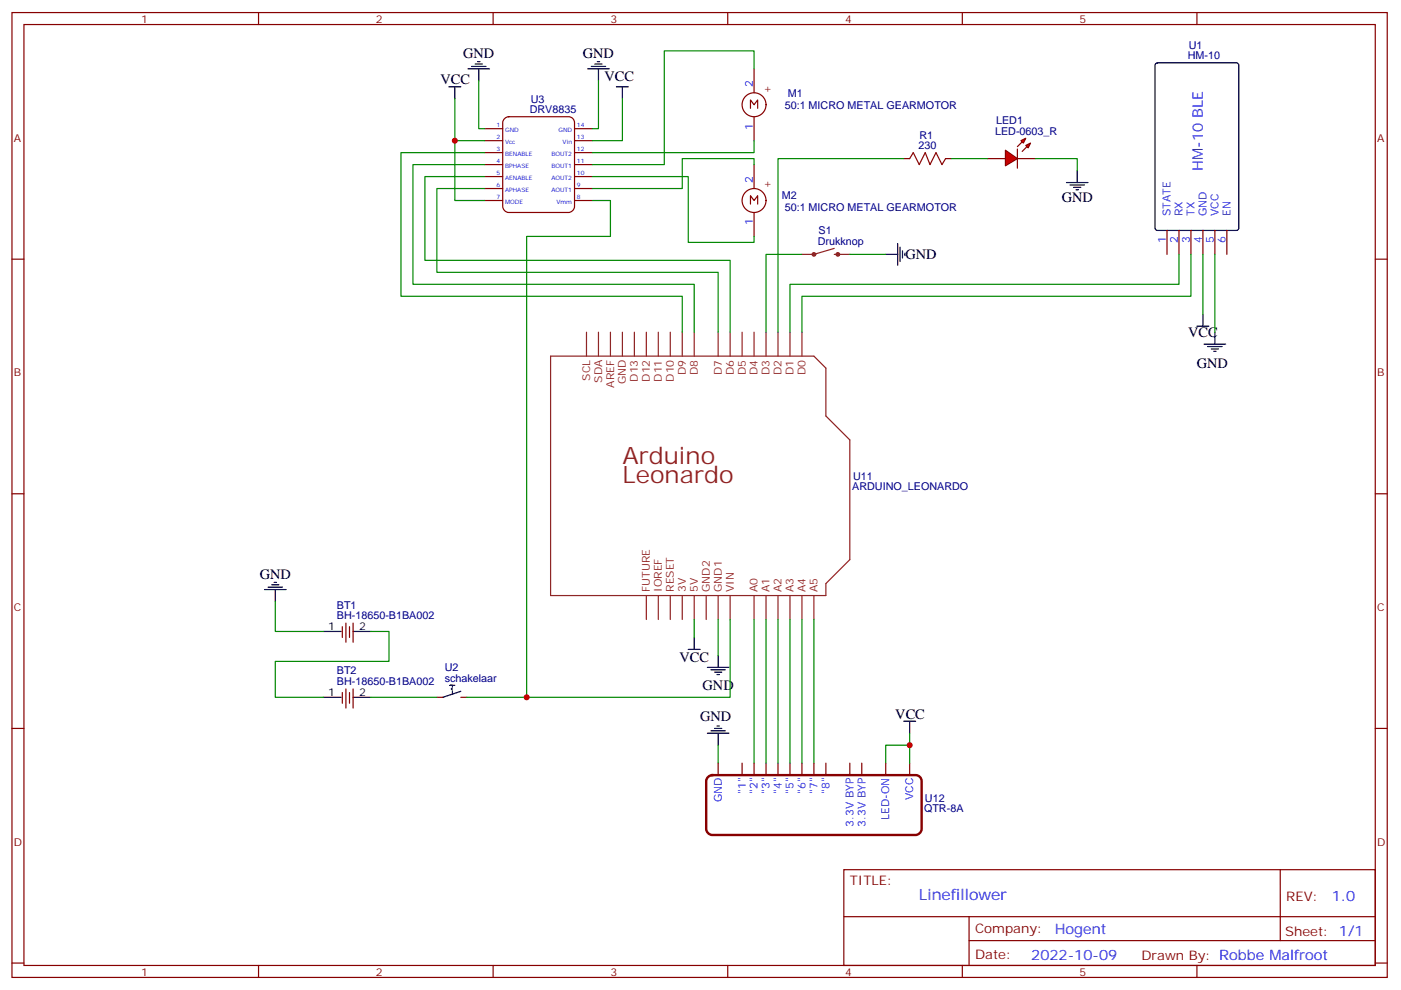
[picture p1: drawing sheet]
<svg xmlns="http://www.w3.org/2000/svg" width="413mm" height="292mm" viewBox="0 0 413 292" stroke-linecap="round" stroke-linejoin="round" font-family="sans-serif">
<g fill="none" stroke="#870000" stroke-width=".35">
<path d="M3.5 3.7h405.4v284.3h-405.4zM7.1 7.2h398.2v277.3h-398.2zM76.2 3.7v3.5M145.3 3.7v3.5M214.5 3.7v3.5M283.6 3.7v3.5M352.8 3.7v3.5M142.9 37.9h5.3M148.8 34.9l1.1-.5h17.7a1.76 1.76 0 0 1 1.7 1.8v24.7a1.89 1.89 0 0 1-1.7 1.7h-17.7a1.89 1.89 0 0 1-1.7-1.7v-24.7zM169.3 37.9h5.3M221.2 31.9v-2.4l1 1.4 1.1-1.4v2.4M222.2 20.3v7"/>
<path d="M222.2 34.4v7.1M142.9 41.5h5.3M142.9 45h5.3M142.9 48.5h5.3M142.9 52h5.3M142.9 55.6h5.3M142.9 59.1h5.3M169.3 41.5h5.3M169.3 45h5.3M169.3 48.5h5.3M169.3 52h5.3M169.3 55.6h5.3"/>
<path d="M169.3 59.1h5.3M222.2 48.5v7.1M266.3 46.7h1.8M278.7 46.7h1.8M3.5 76.4h3.6M221.2 60.1v-2.4l1 1.4 1.1-1.4v2.4M222.2 62.6v7.1M344 67.9v7.1M347.5 67.9v7.1M351 67.9v7.1M354.5 67.9v7.1M358.1 67.9v7.1"/>
<path d="M361.6 67.9v7.1M405.3 76.4h3.6M3.5 145.5h3.6M405.3 145.5h3.6M100.9 184.7v3.2M102 183.6v5.7M103 184.7v3.2M104.1 183.6v5.7M3.5 214.7h3.6M100.9 204.1v3.2M102 203v5.7M103 204.1v3.2"/>
<path d="M104.1 203v5.7M128.8 205.5h1.7M135.8 205.5h1.8M405.3 214.7h3.6M211.7 224.9v3.5M218.7 224.9v3.5M222.2 224.9v3.5M225.8 224.9v3.5M229.3 224.9v3.5M232.8 224.9v3.5M236.4 224.9v3.5M239.9 224.9v3.5"/>
<path d="M243.4 224.9v3.5M250.5 224.9v3.5M254 224.9v3.5M261.1 224.9v3.5M268.1 224.9v3.5M248.7 256.3h156.6v28.2h-156.6zM377.3 256.3v20.9M248.7 270.1h156.5M285.6 277.2h119.6M285.6 270.1v14.2M3.5 283.8h3.6M76.2 284.5v3.5"/>
<path d="M145.3 284.5v3.5M214.5 284.5v3.5M283.6 284.5v3.5M352.8 284.5v3.5M405.3 283.8h3.6"/>
<circle cx="222.2" cy="30.9" r="3.5"/>
<circle cx="222.2" cy="59.1" r="3.5"/>
</g>
<g fill="none" stroke="#8c2424" stroke-width=".35">
<path d="M245.9 73.2l-6 1.8h-3.5M245.9 75h4.6M172.9 97.9v7.1M176.4 97.9v7.1M179.9 97.9v7.1M183.4 97.9v7.1M187 97.9v7.1M190.5 97.9v7.1M194 97.9v7.1M197.6 97.9v7.1M201.1 97.9v7.1M204.6 97.9v7.1"/>
<path d="M211.7 97.9v7.1M215.2 97.9v7.1M218.7 97.9v7.1M222.2 97.9v7.1M225.8 97.9v7.1M229.3 97.9v7.1M232.8 97.9v7.1M236.4 97.9v7.1M162.3 105h77.6l3.5 3.5v14.1l7.1 7v35.3l-7.1 7.1v3.5h-81.1zM190.5 175.5v7.1M194 175.5v7.1M197.6 175.5v7.1"/>
<path d="M201.1 175.5v7.1M204.6 175.5v7.1M208.1 175.5v7.1M211.7 175.5v7.1M215.2 175.5v7.1M222.2 175.5v7.1M225.8 175.5v7.1M229.3 175.5v7.1M232.8 175.5v7.1M236.4 175.5v7.1M239.9 175.5v7.1"/>
</g>
<path d="M208.7 228.9l1.2-.5h60a1.76 1.76 0 0 1 1.7 1.8v14.1a1.89 1.89 0 0 1-1.7 1.8h-60a1.89 1.89 0 0 1-1.8-1.8v-14.1z" fill="none" stroke="#870000" stroke-width=".71"/>
<g fill="none" stroke="#000" stroke-width=".35">
<path d="M139 19.6h4.2M140.1 18.9h2.1M140.8 18.2h.7M174.3 19.6h4.2M175.3 18.9h2.1M176 18.2h.7M340.7 18.7l.4-.2h23.3l.7 .5v48.2l-.4 .7h-23.6l-.6-.5-.1-48.2zM132.3 25.6h3.5M134.1 25.6v3.5M137.9 20.3h6.4M141.1 20.3v3.5M173.2 20.3h6.4"/>
<path d="M176.4 20.3v3.5M181.7 25.6h3.5M183.4 25.6v3.5M261.1 75h3.5M264.6 71.8v6.3M265.3 72.8v4.3M266 73.9v2.1M266.7 74.6v.7M352.8 96.1h3.5M354.5 92.6v3.5M358.1 97.9v3.5M354.9 101.4h6.3"/>
<path d="M356 102.1h4.2M357 102.8h2.1M357.7 103.5h.7M78 173.7h6.3M79 173h4.3M80.1 172.3h2.1M80.8 171.6h.7M81.1 173.7v3.6M95.2 186.1h5.3M104.1 186.1h5.3M202.8 191.4h3.6M204.6 187.9v3.5"/>
<path d="M208.5 196.7h6.3M209.5 197.4h4.3M210.6 198.1h2.1M211.3 198.8h.7M211.7 193.1v3.6M95.2 205.5h5.3M104.1 205.5h5.3M133.3 202.7l-.3 .3 .3 .4M133.3 203.7v.7M134.1 202h-1.5h.7v.3M135.8 203.7l-5.3 1.8M208.5 216.1h6.3"/>
<path d="M209.5 215.4h4.3M210.6 214.7h2.1M211.3 214h.7M211.7 216.1v3.5M266.3 212.5h3.6M268.1 212.5v3.6"/>
</g>
<g fill="none" stroke="#008700" stroke-width=".35">
<path d="M134.1 29.1v12.4h8.8M141.1 23.8v14.1h1.8M176.4 23.8v14.1h-1.8M183.4 29.1v12.4h-8.8M134.1 41.5v17.6h8.8M142.9 55.6h-14.1v24.7h82.9v17.6M142.9 52h-17.7v24.7h90v21.2M142.9 48.5h-21.2v35.3h82.9v14.1M142.9 45h-24.7v42.3h82.9v10.6M174.6 59.1h5.3v10.6h-24.7v135.8M236.4 75h-10.6v22.9M250.5 75h10.6"/>
<path d="M347.5 75v8.8h-114.7v14.1M351 75v12.3h-114.6v10.6M354.5 75v17.6M358.1 75v22.9M81.1 177.3v8.8h14.1M109.4 186.1h5.3v8.8h-33.6v10.6h14.1M204.6 182.6v5.3M211.7 182.6v10.5M215.2 182.6v22.9h-77.6M222.2 182.6v42.3M225.8 182.6v42.3M229.3 182.6v42.3"/>
<path d="M232.8 182.6v42.3M236.4 182.6v42.3M239.9 182.6v42.3M109.4 205.5h19.4M211.7 219.6v5.3M268.1 219.6h-7v5.3M268.1 216.1v8.8"/>
</g>
<g fill="none" stroke="#8c2424" stroke-width=".71">
<circle cx="239.9" cy="75" r=".35"/>
<circle cx="246.9" cy="75" r=".35"/>
</g>
<path d="M268.1 46.7l1.1-1.7 1.7 3.5 1.8-3.5 1.4 3.5 1.8-3.5 1.7 3.5 1.1-1.8" fill="none" stroke="#a10000" stroke-width=".35"/>
<g fill="#f00" stroke="#870000" stroke-width=".35">
<path d="M296.3 44.3l3.6 2.4-3.6 2.2z"/>
<path d="M299.9 43.9v5.7z"/>
</g>
<g fill="#870000" stroke="#870000" stroke-width=".35">
<path d="M299.9 43.2l1.4-1.4z"/>
<path d="M302.7 43.2l-1.4 1.4z"/>
</g>
<g fill="#f00" stroke="#870000" stroke-width=".35">
<path d="M300.9 41.5l1.4-.8-.7 1.5z"/>
<path d="M302.3 42.9l1.4-.7-.7 1.4z"/>
</g>
<path d="M291 46.7h5.3M299.9 46.7h5.3" fill="none" stroke="#870000" stroke-width=".35"/>
<path d="M314.3 53.8h6.4M315.4 54.5h4.2M316.4 55.2h2.2M317.1 55.9h.8M317.5 50.3v3.5" fill="none" stroke="#000" stroke-width=".35"/>
<path d="M222.2 20.3v-5.3h-26.4v33.5h-21.2M174.6 52h28.2v19.4h19.4v-1.7M222.2 48.5v-1.8h-21.1v8.9h-26.5M222.2 41.5v3.5h-47.6M266.3 46.7h-37v51.2M280.5 46.7h10.5M305.2 46.7h12.3v3.6" fill="none" stroke="#008700" stroke-width=".35"/>
<g fill="#c00">
<circle cx="268.1" cy="219.6" r=".88"/>
<circle cx="134.1" cy="41.5" r=".88"/>
<circle cx="155.2" cy="205.5" r=".88"/>
</g>
<g font-size="7.1" fill="#8d2323">
<text x="183.4" y="136.7">Arduino</text>
<text x="183.5" y="142.3">Leonardo</text>
</g>
<text font-size="4.6" fill="#00f" x="270.8" y="265.3">Linefillower</text>
<g font-size="4.2">
<text x="136.5" y="17.1">GND</text>
<text x="171.8" y="17.1">GND</text>
<text x="178.2" y="23.8">VCC</text>
<text x="129.8" y="24.9">VCC</text>
<text x="312.9" y="59.4">GND</text>
<text x="266.9" y="76.4">GND</text>
<text x="350.2" y="99.4">VCC</text>
<text x="352.8" y="108.5">GND</text>
<text x="76.6" y="170.5">GND</text>
<text x="200.3" y="195.2">VCC</text>
<text x="207.1" y="203.4">GND</text>
<text x="206.4" y="212.5">GND</text>
<text x="263.9" y="211.8">VCC</text>
</g>
<g font-size="4.2" fill="#00f">
<text x="354.5" y="50.3" transform="rotate(-90 354.5 50.3)">HM-10 BLE</text>
<text x="392.5" y="265.6">1.0</text>
<text x="310.9" y="275.1">Hogent</text>
<text x="304" y="282.9">2022-10-09</text>
</g>
<g font-size="3.9" fill="#800">
<text x="250.5" y="260.9">TITLE:</text>
<text x="379.1" y="265.6">REV:</text>
<text x="287.4" y="275.1">Company:</text>
<text x="378.7" y="275.7">Sheet: 1/1</text>
<text x="287.4" y="282.8">Date:</text>
<text x="336.4" y="282.8">Drawn By: Robbe Malfroot</text>
</g>
<g font-size="3.2" fill="#800">
<text x="41.6" y="6.7">1</text>
<text x="110.8" y="6.7">2</text>
<text x="179.9" y="6.7">3</text>
<text x="249.1" y="6.7">4</text>
<text x="318.2" y="6.7">5</text>
<text x="225.1" y="27">+</text>
<text x="4.1" y="41.8">A</text>
<text x="405.9" y="41.8">A</text>
<text x="225.1" y="55.2">+</text>
<text x="4.1" y="110.9">B</text>
<text x="405.9" y="110.9">B</text>
<text x="4.1" y="180.1">C</text>
<text x="405.9" y="180.1">C</text>
<text x="4.1" y="249.2">D</text>
<text x="405.9" y="249.2">D</text>
<text x="41.6" y="287.5">1</text>
<text x="110.8" y="287.5">2</text>
<text x="179.9" y="287.5">3</text>
<text x="249.1" y="287.5">4</text>
<text x="318.2" y="287.5">5</text>
</g>
<g font-size="3.2" fill="#000080">
<text x="350.1" y="17.5">HM-10</text>
<text x="350.4" y="14.4">U1</text>
<text x="232.2" y="28.6">M1</text>
<text x="156.1" y="33.3">DRV8835</text>
<text x="156.4" y="30.2">U3</text>
<text x="231.3" y="32.1">50:1 MICRO METAL GEARMOTOR</text>
<text x="271" y="40.9">R1</text>
<text x="293.3" y="39.7">LED-0603_R</text>
<text x="293.6" y="36.7">LED1</text>
<text x="270.7" y="43.9">230</text>
<text x="230.4" y="58.6">M2</text>
<text x="231.3" y="62.1">50:1 MICRO METAL GEARMOTOR</text>
<text x="241.3" y="68.9">S1</text>
<text x="241" y="72.1">Drukknop</text>
<text x="251.5" y="141.5">U11</text>
<text x="251.2" y="144.5">ARDUINO_LEONARDO</text>
<text x="99.3" y="179.3">BT1</text>
<text x="99.3" y="182.6">BH-18650-B1BA002</text>
<text x="131.1" y="197.8">U2</text>
<text x="99.3" y="202">BH-18650-B1BA002</text>
<text x="99.3" y="198.8">BT2</text>
<text x="131.1" y="200.9">schakelaar</text>
<text x="272.3" y="239.4">QTR-8A</text>
<text x="272.6" y="236.4">U12</text>
</g>
<g font-size="3.2" fill="#00f">
<text x="221.9" y="25.6" transform="rotate(-90 221.9 25.6)">2</text>
<text x="221.9" y="38.2" transform="rotate(-90 221.9 38.2)">1</text>
<text x="221.9" y="53.8" transform="rotate(-90 221.9 53.8)">2</text>
<text x="345" y="63.7" transform="rotate(-90 345 63.7)">STATE</text>
<text x="348.5" y="63.7" transform="rotate(-90 348.5 63.7)">RX</text>
<text x="352.1" y="63.7" transform="rotate(-90 352.1 63.7)">TX</text>
<text x="355.6" y="63.7" transform="rotate(-90 355.6 63.7)">GND</text>
<text x="359.1" y="63.7" transform="rotate(-90 359.1 63.7)">VCC</text>
<text x="362.7" y="63.7" transform="rotate(-90 362.7 63.7)">EN</text>
<text x="221.9" y="66.4" transform="rotate(-90 221.9 66.4)">1</text>
<text x="343.6" y="71.7" transform="rotate(-90 343.6 71.7)">1</text>
<text x="347.1" y="71.7" transform="rotate(-90 347.1 71.7)">2</text>
<text x="350.7" y="71.7" transform="rotate(-90 350.7 71.7)">3</text>
<text x="354.2" y="71.7" transform="rotate(-90 354.2 71.7)">4</text>
<text x="357.7" y="71.7" transform="rotate(-90 357.7 71.7)">5</text>
<text x="361.2" y="71.7" transform="rotate(-90 361.2 71.7)">6</text>
<text x="212.7" y="236.4" transform="rotate(-90 212.7 236.4)">GND</text>
<text x="219.8" y="234.1" transform="rotate(-90 219.8 234.1)">&quot;1&quot;</text>
<text x="223.3" y="234.1" transform="rotate(-90 223.3 234.1)">&quot;2&quot;</text>
<text x="226.8" y="234.1" transform="rotate(-90 226.8 234.1)">&quot;3&quot;</text>
<text x="230.4" y="234.1" transform="rotate(-90 230.4 234.1)">&quot;4&quot;</text>
<text x="233.9" y="234.1" transform="rotate(-90 233.9 234.1)">&quot;5&quot;</text>
<text x="237.4" y="234.1" transform="rotate(-90 237.4 234.1)">&quot;6&quot;</text>
<text x="240.9" y="234.1" transform="rotate(-90 240.9 234.1)">&quot;7&quot;</text>
<text x="244.5" y="234.1" transform="rotate(-90 244.5 234.1)">&quot;8&quot;</text>
<text x="269.2" y="235.7" transform="rotate(-90 269.2 235.7)">VCC</text>
<text x="251.5" y="243.6" transform="rotate(-90 251.5 243.6)">3.3V BYP</text>
<text x="255.1" y="243.6" transform="rotate(-90 255.1 243.6)">3.3V BYP</text>
<text x="262.1" y="241.7" transform="rotate(-90 262.1 241.7)">LED-ON</text>
</g>
<g font-size="3.2" fill="#8d2323">
<text x="173.9" y="112.2" transform="rotate(-90 173.9 112.2)">SCL</text>
<text x="177.4" y="112.8" transform="rotate(-90 177.4 112.8)">SDA</text>
<text x="184.5" y="113.3" transform="rotate(-90 184.5 113.3)">GND</text>
<text x="188" y="112.5" transform="rotate(-90 188 112.5)">D13</text>
<text x="191.6" y="112.5" transform="rotate(-90 191.6 112.5)">D12</text>
<text x="195.1" y="112.5" transform="rotate(-90 195.1 112.5)">D11</text>
<text x="198.6" y="112.5" transform="rotate(-90 198.6 112.5)">D10</text>
<text x="202.1" y="110.5" transform="rotate(-90 202.1 110.5)">D9</text>
<text x="205.7" y="110.5" transform="rotate(-90 205.7 110.5)">D8</text>
<text x="212.7" y="110.5" transform="rotate(-90 212.7 110.5)">D7</text>
<text x="216.3" y="110.5" transform="rotate(-90 216.3 110.5)">D6</text>
<text x="219.8" y="110.5" transform="rotate(-90 219.8 110.5)">D5</text>
<text x="223.3" y="110.5" transform="rotate(-90 223.3 110.5)">D4</text>
<text x="226.8" y="110.5" transform="rotate(-90 226.8 110.5)">D3</text>
<text x="230.4" y="110.5" transform="rotate(-90 230.4 110.5)">D2</text>
<text x="233.9" y="110.5" transform="rotate(-90 233.9 110.5)">D1</text>
<text x="237.4" y="110.5" transform="rotate(-90 237.4 110.5)">D0</text>
<text x="181" y="114.2" transform="rotate(-90 181 114.2)">AREF</text>
<text x="191.6" y="174.4" transform="rotate(-90 191.6 174.4)">FUTURE</text>
<text x="195.1" y="174.4" transform="rotate(-90 195.1 174.4)">IOREF</text>
<text x="198.6" y="174.4" transform="rotate(-90 198.6 174.4)">RESET</text>
<text x="202.1" y="174.4" transform="rotate(-90 202.1 174.4)">3V</text>
<text x="205.7" y="174.4" transform="rotate(-90 205.7 174.4)">5V</text>
<text x="209.2" y="174.4" transform="rotate(-90 209.2 174.4)">GND2</text>
<text x="212.7" y="174.4" transform="rotate(-90 212.7 174.4)">GND1</text>
<text x="216.3" y="174.4" transform="rotate(-90 216.3 174.4)">VIN</text>
<text x="223.3" y="174.4" transform="rotate(-90 223.3 174.4)">A0</text>
<text x="226.8" y="174.4" transform="rotate(-90 226.8 174.4)">A1</text>
<text x="230.4" y="174.4" transform="rotate(-90 230.4 174.4)">A2</text>
<text x="233.9" y="174.4" transform="rotate(-90 233.9 174.4)">A3</text>
<text x="237.4" y="174.4" transform="rotate(-90 237.4 174.4)">A4</text>
<text x="240.9" y="174.4" transform="rotate(-90 240.9 174.4)">A5</text>
</g>
<g font-size="3.2">
<text x="96.8" y="185.7">1</text>
<text x="105.8" y="185.7">2</text>
<text x="96.8" y="205.1">1</text>
<text x="105.8" y="205.1">2</text>
</g>
<g font-size="1.8" fill="#00f">
<text x="146.3" y="37.6">1</text>
<text x="146.3" y="41.1">2</text>
<text x="148.9" y="39">GND</text>
<text x="164.6" y="39">GND</text>
<text x="170" y="41.1">13</text>
<text x="170" y="37.6">14</text>
<text x="146.3" y="44.6">3</text>
<text x="148.9" y="42.5">Vcc</text>
<text x="148.9" y="46">BENABLE</text>
<text x="162.5" y="46">BOUT2</text>
<text x="165.8" y="42.5">Vin</text>
<text x="170" y="44.6">12</text>
<text x="146.3" y="48.2">4</text>
<text x="146.3" y="51.7">5</text>
<text x="148.9" y="49.6">BPHASE</text>
<text x="148.9" y="53.1">AENABLE</text>
<text x="162.5" y="49.6">BOUT1</text>
<text x="162.5" y="53.1">AOUT2</text>
<text x="170" y="51.7">10</text>
<text x="170" y="48.2">11</text>
<text x="146.3" y="55.2">6</text>
<text x="146.3" y="58.7">7</text>
<text x="148.9" y="56.6">APHASE</text>
<text x="162.5" y="56.6">AOUT1</text>
<text x="170" y="58.7">8</text>
<text x="170" y="55.2">9</text>
<text x="148.9" y="60.1">MODE</text>
<text x="164" y="60.1">Vmm</text>
</g>
</svg>
